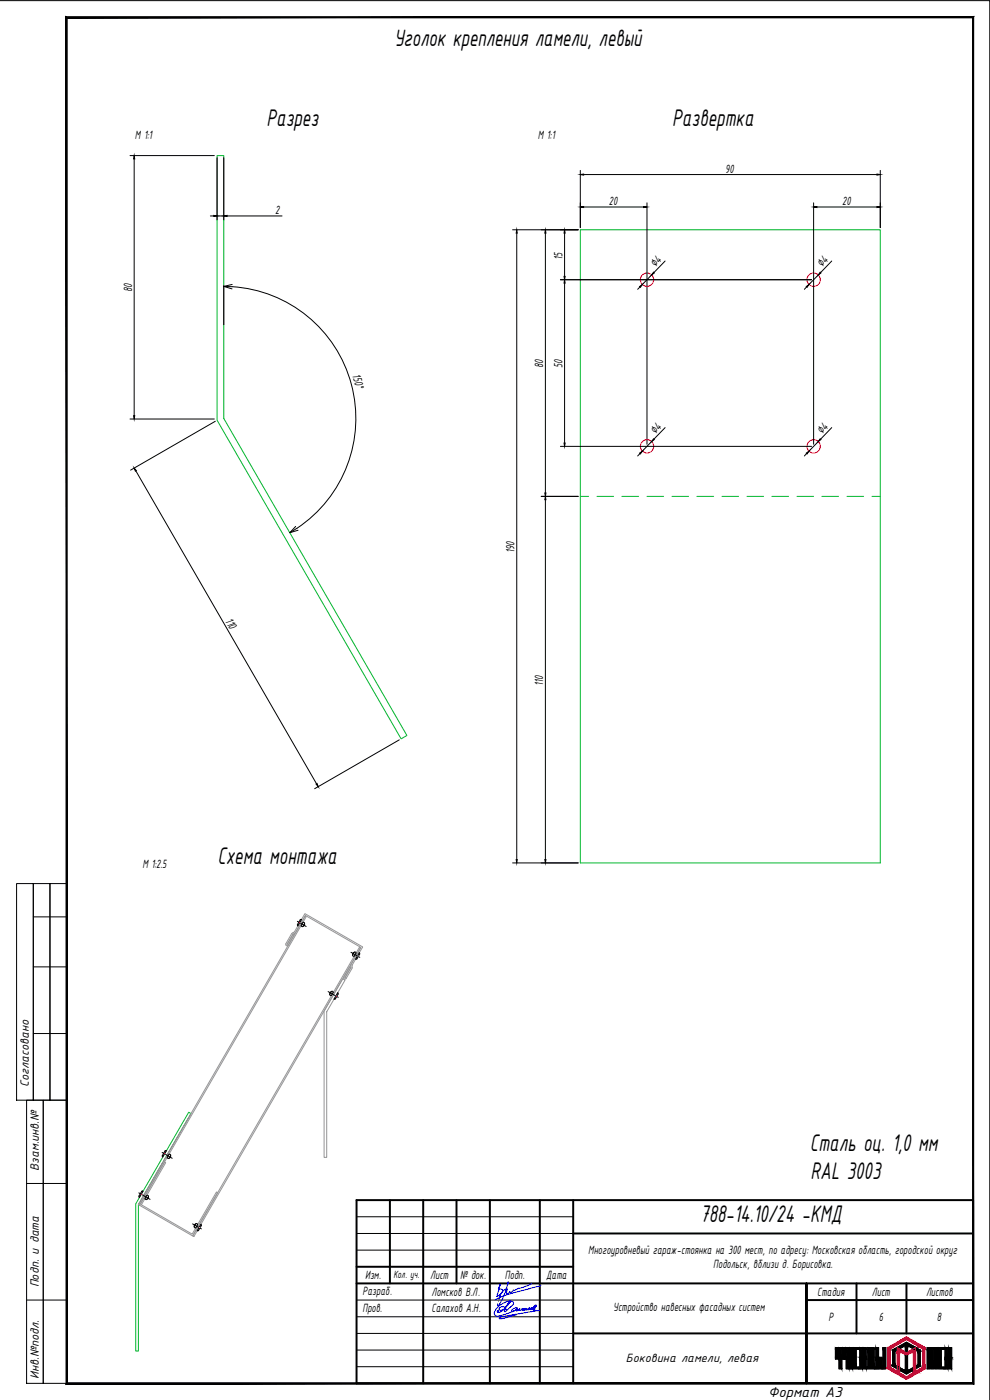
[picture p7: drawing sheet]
<svg xmlns="http://www.w3.org/2000/svg" width="297mm" height="420mm" viewBox="0 0 297 420" stroke-linecap="round" stroke-linejoin="round" font-family="sans-serif">
<!-- layer: 0 -->
<g fill="none" stroke="#00b82e" stroke-width=".3">
<path d="M65.1 46.7h2v78.9l55 95.1-1.7 1-55.3-95.6zM174.1 69h90v190h-90zM174.1 149h2.5M179.1 149h5M186.6 149h5M194.1 149h5M201.6 149h5M209.1 149h5M216.6 149h5M224.1 149h5M231.6 149h5M239.1 149h5"/>
<path d="M246.6 149h5M254.1 149h5M261.6 149h2.5M56.6 333.8l.7 .4-15.8 27.3v44h-.8v-44.2z"/>
</g>
<g fill="none" stroke="#000" stroke-width=".3">
<path d="M0 .2h297v420M39 46.7h25.3M40.3 47.7v77.1M65.1 47.3v18.8M67.1 47.3v18.8M174.1 51.1v17.2M175.1 52.4h88M264.1 51.1v17.2M63.1 64.8h1M65.1 64.8h2M68.1 64.8h16.5M153.8 69h19.7"/>
<path d="M155 70v188M163.6 70v78M169.4 70v13M175.1 62.1h18M194.1 60.9v72.4M199.6 78.3l-3.4 3.5M244.1 60.9v72.4M245.1 62.1h18M249.6 78.3l-3.4 3.5M67.1 85.8v11.7M67.1 86h2.5M69.7 85.4l-2.6 .6 2.5 .7"/>
<path d="M69.7 86a39.6 39.6 0 0 1 35.7 29.3 39.6 39.6 0 0 1-16.3 43.3M168.1 83.9h75.4M169.4 85v48M192 86.1l-.7 .7M195.5 82.5l-2.8 2.9M242 86.1l-.7 .7M245.5 82.5l-2.8 2.9M39 125.8h25.3M64.6 126.4l-25.4 14.7M168.1 134h75.4M192 136.1l-.7 .7M195.5 132.5l-2.8 2.9"/>
<path d="M199.6 128.3l-3.4 3.5M242 136.1l-.7 .7M245.5 132.5l-2.8 2.9M249.6 128.3l-3.4 3.5M40.8 141.3l54.2 93.9M88.7 158l-1.7 1.9 2.4-.8M89.1 158.6l-2.1 1.3M162.4 149h11.1M163.6 150v108M119.8 222l-25.4 14.7M153.8 259h19.7M5 265.2h5v65h-5z"/>
<path d="M10 265.2h5v65h-5zM10 275.2h10M15 265.2h5v65h-5zM10 290.2h10M10 310.2h10M8 330.2h5v85h-5zM13 330.2h7v85h-7zM8 355.2h12M8 390.2h12"/>
</g>
<path d="M105.5 112.9l4.1 3.7-1.2-4.5zM105.5 112.9l4.1 3.7-2.9 .7z" fill="#fff" stroke="#fff" stroke-width=".3"/>
<g fill="#000" stroke="#000" stroke-width=".3">
<path d="M40.3 46.7l.1 1h-.3zM174.1 52.4l1-.2v.4zM263.1 52.2l1 .2-1 .2zM64.1 64.6l1 .2-1 .2zM67.1 64.8l1-.2v.4zM155 69l.2 1h-.3zM163.6 69l.2 1h-.3zM169.4 69l.2 1h-.4zM174.1 62.1l1-.1v.3zM193.1 62l1 .1-1 .2zM244.1 62.1l1-.1v.3zM263.1 62l1 .1-1 .2z"/>
<path d="M169.2 83h.4l-.2 .9zM169.4 83.9l.2 1.1h-.4zM191.9 86l.8-.6-.5 .8zM196.1 81.7l.2 .2-.8 .6zM241.9 86l.8-.6-.6 .8zM246.1 81.7l.2 .2-.8 .6zM40.1 124.8h.3l-.1 1zM169.2 133h.4l-.2 1zM191.9 136l.8-.6-.5 .8zM196.1 131.7l.2 .2-.8 .6zM241.9 136l.8-.6-.6 .8zM246.1 131.7l.2 .2-.8 .6z"/>
<path d="M40.3 140.5l.6 .7-.3 .2zM163.5 148h.3l-.2 1zM163.6 149l.2 1h-.3zM94.8 235.3l.3-.2 .4 1zM154.9 258h.3l-.2 1zM163.5 258h.3l-.2 1z"/>
<path d="M20.2 415l-.4 .4 272-.4zM19.8 415.4l272-.4 .3 .4zM291.8 5.4v409.6l.3 .4zM291.8 5.4l.3-.4v410.4zM20.2 5.4h271.6l.3-.4zM19.8 5h272.3l-271.9 .4zM19.8 5l.4 410v-409.6zM19.8 5l.4 410-.4 .4z"/>
</g>
<g fill="none" stroke="#f00" stroke-width=".3">
<circle cx="194.1" cy="83.9" r="2"/>
<circle cx="244.1" cy="83.9" r="2"/>
<circle cx="194.1" cy="134" r="2"/>
<circle cx="244.1" cy="134" r="2"/>
</g>
<path d="M91.5 274.9l.4 .2-50 86.6-.4-.2zM87.7 280l.6-.3 3.2-5.5 17.3 10-3.2 5.7M87.7 280l-1.9 3.3 .1 .5 .6-.1 1.8-3.1-.4-.2-1.8 3 1.9-3.1M88 280.3l.6-.4 3-5.2 16.7 9.6-3 5.2M102.8 293.8l.7 .4-5.5 9.5v43.6h-.8v-43.9zM103.5 293.5l1.7-3.1-.3-.2-1.8 3.1 .2 .5 .5-.1M103.5 293.5h.1M105.3 290.2l-1.8 3.3M105.3 289.5v.8M105.6 289.9v.7l-1.8 3.1M107.8 284.3l.4 .2-50 86.6-.4-.2zM49.4 348.7l.3 .2-7.3 12.7 15.3 8.8 7.3-12.7 .3 .2-7.5 13-15.9-9.2z" fill="none" stroke="#939598" stroke-width=".3"/>
<g fill="none" stroke="#000" stroke-width=".3">
<path d="M89.2 276.5l2.7 1.5M90.1 276.1l.4-.2-1.1 2M90.1 276.1l-.8 1.3 .1 .5M90.9 278l-.4 .1-.1-.4 .6-.9 .4 .4-.5 .8M91.4 277.2l-.1 .5-.4 .3M98.4 297.6l3.1 1.7M99.4 297.6a.56 .56 0 0 0-.5 .6 .56 .56 0 0 0 .6 .5l.4-.8M100 297.8l-.2-.3h-.4l-.5 .9M101.4 298.4l-.8 1.3-.4 .1M101.5 298.4l-.2-.5-1.1 2M105.3 285.8l2.6 1.5M106.3 285.8l-.4 .3-.1 .5"/>
<path d="M106.3 285.8l.4-.1 .1 .4-.7 .9-.3-.4zM106.7 287.8l.4-.1 .8-1.3-.1-.5-1.1 2M41.7 358l3.3 1.9M42.5 357.6l.4-.2-1.1 1.9-.1-.4zM44 358.8h.4l.1 .3-.6 .9-.4-.3zM44.5 359.1v.5l-.4 .3M48.6 345.9l3.1 1.7M49.9 345.3l-1.1 1.9-.1-.4M49.9 345.3l-.4 .1-.8 1.4M51.2 346.8a.56 .56 0 0 1-.3 .7 .56 .56 0 0 1-.7-.2l.5-.8 .4-.1 .1 .4-.5 .8M57.8 367.3l2.6 1.5M58.8 367.3l-.4 .3-.1 .5"/>
<path d="M58.8 367.3l.3-.1 .2 .4-.7 .9-.3-.4zM60.3 367.5l-1.1 1.9 .4-.2M60.3 367.4l.1 .4-.8 1.5"/>
</g>
<path d="M89.9 276.9h.1M100.8 298.9h.1M107.3 286.9h.1M42.4 358.4h.1M49.4 346.3h.1M59.7 368.4h.1" fill="none" stroke="#f0f" stroke-width=".3"/>
<g fill="none" stroke="#000" stroke-width=".59">
<path d="M107 360.2h185v55h-185zM117 360.2v25M127 360.2v55M137 360.2v25M147 360.2v55M162 360.2v55M172 370.2h120M172 360.2v55M107 380.2h65M107 385.2h185M242 390.2h50M257 385.2v15"/>
<path d="M272 385.2v15M172 400.2h120M242 415.2v-30v30"/>
</g>
<path d="M107 375.2h65M107 370.2h65M107 365.2h65M107 390.2h65M107 395.2h65M107 405.2h65M107 400.2h65M107 410.2h65" fill="none" stroke="#000" stroke-width=".3"/>
<g fill="#000" stroke="#000" stroke-width=".3">
<path d="M255 410.8h.8zM268.5 410.4h.7v.4zM268.5 404.8l.7-.4v.4zM269.2 404.4h1.4l-.7 .4zM269.9 410.4l.7 .4h-.7zM269.2 404.4l.7 .4zM270.2 411.4h3.5l-1.7 1zM271.6 406.5l.4 .2h-.4zM270.2 403.8l1.8-1 1.7 1zM272 406.7l.3-.2v.2zM273.3 404.4h1.4zM274.7 405.2h1.4z"/>
<path d="M250.7 404.9l.8 2.5v-2.5zM250.7 404.9l.8 2.5h-.8z"/>
<path d="M251.7 404.9l.9 2.5v-2.5zM251.7 404.9l.9 2.5h-.9z"/>
<path d="M251.7 407.9l.9 2.9v-2.9zM251.7 407.9l.9 2.9h-.9z"/>
<path d="M250.7 404.4l3 .5v-.5zM250.7 404.4l3 .5h-3z"/>
<path d="M252.8 404.9l.9 2.5v-2.5zM252.8 404.9l.9 2.5h-.9z"/>
<path d="M250.7 407.4l3 .5v-.5zM250.7 407.4l3 .5h-3z"/>
<path d="M253.9 404.9l.8 2.5v-2.5zM253.9 404.9l.8 2.5h-.8z"/>
<path d="M253.9 407.9l.8 2.9v-2.9zM253.9 407.9l.8 2.9h-.8z"/>
<path d="M253.9 404.4l1.9 .5v-.5zM253.9 404.4l1.9 .5h-1.9z"/>
<path d="M255 404.9l.8 2.5v-2.5zM255 404.9l.8 2.5h-.8z"/>
<path d="M253.9 407.4l1.9 .5v-.5zM253.9 407.4l1.9 .5h-1.9z"/>
<path d="M255 407.9l.8 2.9v-2.9zM255 407.9l.8 2.9h-.8z"/>
<path d="M256.1 404.9l.8 5.4v-5.4zM256.1 404.9l.8 5.4h-.8z"/>
<path d="M256.1 404.4l1.6 .5v-.5zM256.1 404.4l1.6 .5h-1.6z"/>
<path d="M256.1 410.3l1.6 .5v-.5zM256.1 410.3l1.6 .5h-1.6z"/>
<path d="M258 404.9l.8 2.5v-2.5zM258 404.9l.8 2.5h-.8z"/>
<path d="M258 407.9l.8 2.9v-2.9zM258 407.9l.8 2.9h-.8z"/>
<path d="M258 404.4l1.9 .5v-.5zM258 404.4l1.9 .5h-1.9z"/>
<path d="M259.1 404.9l.8 2.5v-2.5zM259.1 404.9l.8 2.5h-.8z"/>
<path d="M258 407.4l1.9 .5v-.5zM258 407.4l1.9 .5h-1.9z"/>
<path d="M259.1 407.9l.8 2.9v-2.9zM259.1 407.9l.8 2.9h-.8z"/>
<path d="M260.4 404.9l.8 5.4v-5.4zM260.4 404.9l.8 5.4h-.8z"/>
<path d="M260.4 404.4l1.9 .5v-.5zM260.4 404.4l1.9 .5h-1.9z"/>
<path d="M261.5 404.9l.8 5.4v-5.4zM261.5 404.9l.8 5.4h-.8z"/>
<path d="M260.1 410.3l2.4 .5v-.5zM260.1 410.3l2.4 .5h-2.4z"/>
<path d="M262.8 404.4l.8 3v-3zM262.8 404.4l.8 3h-.8z"/>
<path d="M262.8 407.9l.8 2.4v-2.4zM262.8 407.9l.8 2.4h-.8z"/>
<path d="M262.8 407.4l1.9 .5v-.5zM262.8 407.4l1.9 .5h-1.9z"/>
<path d="M263.9 407.9l.8 2.4v-2.4zM263.9 407.9l.8 2.4h-.8z"/>
<path d="M262.8 410.3l1.9 .5v-.5zM262.8 410.3l1.9 .5h-1.9z"/>
<path d="M264.9 404.4l.9 6.4v-6.4zM264.9 404.4l.9 6.4h-.9z"/>
<path d="M267.8 405.6l.7 4v-4zM267.8 405.6l.7 4h-.7z"/>
<path d="M267.8 409.6l1.4 .4-.7-.4zM267.8 409.6l1.4 .4h-1.4z"/>
<path d="M268.5 404.8l.7 .4v-.4zM267.8 405.2l.7-.4 .7 .4z"/>
<path d="M267.8 405.2l.7 .4 .7-.4zM267.8 405.2l.7 .4h-.7z"/>
<path d="M267.8 410l1.4 .4v-.4zM267.8 410l1.4 .4h-.7z"/>
<path d="M269.9 411.2h1.4zM269.9 411.2h1.4z"/>
<path d="M269.2 404.4h1.4zM269.2 404.4h1.4z"/>
<path d="M269.9 410.8l1.4 .4-.7-.4zM269.9 410.8l1.4 .4h-1.4z"/>
<path d="M269.9 411.2l1.7 .2-.3-.2zM269.9 411.2l1.7 .2h-1.4z"/>
<path d="M270.2 403.8l.4 .6 1-.6zM269.2 404.4l1-.6 .4 .6z"/>
<path d="M271.6 405.8h.7zM271.6 405.8h.7z"/>
<path d="M271.6 403.8l.7 .6v-.6zM271.6 403.8l.7 .6h-.7z"/>
<path d="M271.6 404.4l.7 1.4v-1.4zM271.6 404.4l.7 1.4h-.7zM271.6 405.8l.4 .2 .3-.2z"/>
<path d="M271.6 406.7l.7 4.5v-4.5zM271.6 406.7l.7 4.5h-.7z"/>
<path d="M271.6 411.2l.7 .2v-.2zM271.6 411.2l.7 .2h-.7z"/>
<path d="M273.3 404.4h1.4zM273.3 404.4h1.4l-.7 .4z"/>
<path d="M272.3 403.8l2.4 .6-1-.6zM272.3 403.8l2.4 .6h-1.4z"/>
<path d="M274 410.4v.8zM272.7 411.2l1.3-.8v.8z"/>
<path d="M272.7 411.2l1 .2 .3-.2zM272.3 411.4l.4-.2 1 .2z"/>
<path d="M274.7 404.4l1.4 .8h-1.4zM274.7 405.2h1.4z"/>
<path d="M274.7 410h1.4zM274.7 410h1.4z"/>
<path d="M274.7 405.2l1.4 .4v-.4zM274.7 405.2l1.4 .4h-.7z"/>
<path d="M275.4 405.6l.7 4v-4zM275.4 405.6l.7 4h-.7z"/>
<path d="M275.4 409.6l.7 .4v-.4zM274.7 410l.7-.4 .7 .4zM274.7 410v.8l1.4-.8z"/>
<path d="M278.2 404.9l.9 5.9v-5.9zM278.2 404.9l.9 5.9h-.9z"/>
<path d="M279.3 404.9l.9 5.9v-5.9zM279.3 404.9l.9 5.9h-.9z"/>
<path d="M278.2 404.4l3.1 .5v-.5zM278.2 404.4l3.1 .5h-3.1z"/>
<path d="M280.4 404.9l.9 5.9v-5.9zM280.4 404.9l.9 5.9h-.9z"/>
<path d="M281.6 404.9l.8 5.4v-5.4zM281.6 404.9l.8 5.4h-.8z"/>
<path d="M281.6 404.4l1.7 .5v-.5zM281.6 404.4l1.7 .5h-1.7z"/>
<path d="M281.6 410.3l1.7 .5v-.5zM281.6 410.3l1.7 .5h-1.7z"/>
<path d="M283.5 404.4l.9 3v-3zM283.5 404.4l.9 3h-.9z"/>
<path d="M283.5 407.9l.9 2.9v-2.9zM283.5 407.9l.9 2.9h-.9z"/>
<path d="M283.5 407.6l2 .1zM283.5 407.6l2 .1z"/>
<path d="M284.7 404.4l.8 3v-3zM284.7 404.4l.8 3h-.8z"/>
<path d="M283.5 407.4l2 .1zM283.5 407.4l2 .1z"/>
<path d="M283.5 407.5h2zM283.5 407.5l1.8 .1z"/>
<path d="M283.5 407.7l2 .2zM283.5 407.7l2 .2z"/>
<path d="M284.7 407.9l.8 2.9v-2.9zM284.7 407.9l.8 2.9h-.8z"/>
</g>
<g fill="#dd0037" stroke="#dd0037" stroke-width=".3">
<path d="M270.6 402l1.4-.8 1.3 .8z"/>
<path d="M270.7 406h2.6l-1.3 .7z"/>
<path d="M270.6 413.2h2.7l-1.3 .8z"/>
<path d="M272 402l5.5 2.4-4.2-2.4zM272 402l5.5 2.4h-1.4z"/>
<path d="M267.8 404.4l4.2-2.4h-1.4zM266.4 404.4l4.2-2.4-2.8 2.4z"/>
<path d="M276.1 404.4h1.4zM276.1 404.4h1.4z"/>
<path d="M266.4 404.4h1.4zM266.4 404.4h1.4z"/>
<path d="M276.1 404.4l1.4 .4v-.4zM276.1 404.4l1.4 .4h-.7z"/>
<path d="M266.4 404.4l.7 .4 .7-.4zM266.4 404.4l.7 .4h-.7z"/>
<path d="M274.7 404.4v1.2zM272.7 405.6l2-1.2v1.2z"/>
<path d="M269.2 404.4l2.1 1.2zM269.2 404.4l2.1 1.2h-2.1z"/>
<path d="M272.7 405.6l.6 .4 .7-.4zM272 406l.7-.4 .6 .4z"/>
<path d="M269.9 405.6l2.1 .4-.7-.4zM269.9 405.6l2.1 .4h-1.3z"/>
<path d="M269.2 405.6l.7 .4v-.4zM269.2 405.6l.7 .4h-.7z"/>
<path d="M276.8 404.8l.7 5.6v-5.6zM276.8 404.8l.7 5.6h-.7z"/>
<path d="M266.4 404.8l.7 5.6v-5.6zM266.4 404.8l.7 5.6h-.7z"/>
<path d="M276.8 410.4l.7 .4v-.4zM276.1 410.8l.7-.4 .7 .4z"/>
<path d="M269.2 406l.7 4.8v-4.8zM269.2 406l.7 4.8h-.7z"/>
<path d="M266.4 410.4l1.4 .4-.7-.4zM266.4 410.4l1.4 .4h-1.4z"/>
<path d="M276.1 410.8v.8l1.4-.8zM274.7 411.6l1.4-.8v.8z"/>
<path d="M274 405.6l.7 6v-6zM274 405.6l.7 6h-.7z"/>
<path d="M269.2 410.8l.7 .8v-.8zM269.2 410.8l.7 .8h-.7z"/>
<path d="M266.4 410.8l2.8 .8-1.4-.8zM266.4 410.8l2.8 .8h-1.4z"/>
<path d="M267.8 411.6l2.1 .4v-.4zM267.8 411.6l2.1 .4h-1.4z"/>
<path d="M274 411.6l1.4 .4 .7-.4zM274 411.6l1.4 .4h-1.4z"/>
<path d="M274 412l-.7 1.2 2.1-1.2zM272 413.2l2-1.2-.7 1.2z"/>
<path d="M268.5 412l3.5 1.2-2.1-1.2zM268.5 412l3.5 1.2h-1.4z"/>
</g>
<g fill="none" stroke="#000" stroke-width=".3">
<path d="M250.7 404.4h3v3.5h-1.1v2.9h-.9v-2.9h-1zM251.5 404.9h.2v2.5h-.2zM252.6 404.9h.2v2.5h-.2zM253.9 404.4h1.9v6.4h-.8v-2.9h-.3v2.9h-.8zM254.7 404.9h.3v2.5h-.3zM256.1 404.4h1.6v.5h-.8v5.4h.8v.5h-1.6zM258 404.4h1.9v6.4h-.8v-2.9h-.3v2.9h-.8zM258.8 404.9h.3v2.5h-.3zM260.4 404.4h1.9v5.9h.2v.5h-2.4v-.5h.3zM261.2 404.9h.3v5.4h-.3zM262.8 404.4h.8v3h1.1v3.4h-1.9zM263.6 407.9h.3v2.4h-.3z"/>
<path d="M264.9 404.4h.9v6.4h-.9zM269.2 410.8l-1.4-.8v-4.8l4.2-2.4 4.1 2.4v4.8l-1.4 .8M269.2 405.2l-.7 .4v4l.7 .4M269.9 411.2l2.1 1.2 2-1.2M269.9 404.8l1.7-1v2M271.6 406.5v4.9l-1.7-1M272.3 406.5v4.9l1.7-1M274 404.8l-1.7-1v2M274.7 405.2l.7 .4v4l-.7 .4M278.2 404.4h3.1v6.4h-.9v-5.9h-.2v5.9h-.9v-5.9h-.2v5.9h-.9zM281.6 404.4h1.7v.5h-.9v5.4h.9v.5h-1.7zM283.5 404.4h.9v3h.3v-3h.8v3.1l-.2 .1 .2 .1v3.1h-.8v-2.9h-.3v2.9h-.9z"/>
</g>
<path d="M266.4 404.4l5.6-3.2 5.5 3.2v6.4l-5.5 3.2-5.6-3.2zM267.1 404.8l4.9-2.8 4.8 2.8v5.6l-2.1 1.2v-7.2l-2.7 1.6-2.8-1.6v7.2l-2.1-1.2zM269.9 405.6l2.1 1.1 2-1.1v6.4l-2 1.2-2.1-1.2z" fill="none" stroke="#dd0037" stroke-width=".3"/>
<path d="M149.5 393.7v-.5l-.3 .3 .2 .3 .8-.1 .6-.4 2.4-2.8v.2l-1.7 2-.2 .9h.4l2.3-2.1 .1-.5-.2-.3-1.2-.3-1.8 .8-1.7 1.3-.9 1.3 .2 1 1.1 .2 2.8-.8 2.4-1.1 .4-.4v-.2h-.4l-1 .4-.3 .6h.7l1-.9-.4 .7 .1 .1 1-.7-.1 .6 .9-.6-.1 .5 .5-.4-.1 .4 .5-.1 .3-.3-.3-.1-.4 .1-.1 .4 .9-.5v.5l.8-.7 .1 .1-.4 .5 .5-.5 .1 .1-.1-.1-.2 .3 .6-.2-.1 .3 .1 .1 .5-.5-.3-.1-.2 .4 1.5-.7 .2-.3-.2-.3-.5 .4-.4 1 .6-.1-.1-.3-.4 .2 .1 .4 1.7 .1-11.1 1.8-1 .6 1.5-.1 3.7-.9M152 392.9l-1.9 .3-.3-.2v-.4l.6-.4h.8l.5 .4-.3 .7" fill="none" stroke="#00f" stroke-width=".3"/>
<g fill="none" stroke="#00f" stroke-width=".3">
<path d="M149.2 388.7l.8-3.2-.1 .2 .2 .1-.6 .8 .4 .2a.73 .73 0 0 1 1 .4 .73 .73 0 0 1-.5 .9l-.8 .7-.7 .3M149.6 390.4v.1M149.8 389.9l-.1 .1M150 389l-.2 .7M150.1 388.8v.1M152.3 385.2l-1.1 3.6a6.7 6.7 0 0 1-1.8 3.1l-.1-.6M152.4 385l.2-.3-.1 .4M152.5 385.2v.1M153.8 388.1l-2.4 .7-2.9 1.3M154.6 387.9l-.7 .1M155.2 387.7l-.6 .2M157.5 387.1l-2.2 .6"/>
<path d="M158 387l-.4 .1M158.4 386.9h-.3M159.5 385.3l-4.9 1.8h-.6l-.9 .8-.1-.3a.56 .56 0 0 1-.4 .6 .56 .56 0 0 1-.6-.2l.1-1.3-1.1 .7-.8 1.3M162.1 385.6l.2 .2-.3 .2-3.5 .8"/>
</g>
<g font-size="7.8">
<text x="79.9" y="37.7">Разрез</text>
<text x="201.7" y="37.7">Развертка</text>
<text x="65.2" y="259.2">Схема монтажа</text>
<text x="243" y="345.4">Сталь оц. 1,0 мм</text>
<text x="243.2" y="353.8">RAL 3003</text>
<text x="210.1" y="366.8">788-14.10/24 -КМД</text>
</g>
<text font-size="7.7" x="118.2" y="13.8">Уголок крепления ламели, левый</text>
<text font-size="4.7" x="230.5" y="419.2">Формат А3</text>
<g font-size="3.9">
<text x="40.5" y="41.8">М 1:1</text>
<text x="161.4" y="41.8">М 1:1</text>
<text x="217.6" y="51.8">90</text>
<text x="82.5" y="64.2">2</text>
<text x="182.7" y="61.5">20</text>
<text x="252.7" y="61.5">20</text>
<text x="168.8" y="77.9" transform="rotate(-90 168.8 77.9)">15</text>
<text x="196.6" y="80.5" transform="rotate(-46 196.6 80.5)">∅4</text>
<text x="246.6" y="80.5" transform="rotate(-46 246.6 80.5)">∅4</text>
<text x="39.6" y="87.7" transform="rotate(-90 39.6 87.7)">80</text>
<text x="105.7" y="112.6" transform="rotate(75 105.7 112.6)">150°</text>
<text x="163" y="110.4" transform="rotate(-90 163 110.4)">80</text>
<text x="168.8" y="110.4" transform="rotate(-90 168.8 110.4)">50</text>
<text x="196.6" y="130.5" transform="rotate(-46 196.6 130.5)">∅4</text>
<text x="246.6" y="130.5" transform="rotate(-46 246.6 130.5)">∅4</text>
<text x="154.4" y="166" transform="rotate(-90 154.4 166)">190</text>
<text x="67.5" y="186.4" transform="rotate(60 67.5 186.4)">110</text>
<text x="163" y="205.8" transform="rotate(-90 163 205.8)">110</text>
<text x="42.7" y="260.5">М 1:2.5</text>
<text x="8.7" y="326.4" transform="rotate(-90 8.7 326.4)">Согласовано</text>
<text x="11.7" y="351.4" transform="rotate(-90 11.7 351.4)">Взам.инв.№</text>
<text x="176.5" y="376.5">Многоуровневый гараж-стоянка на 300 мест, по адресу: Московская область, городской округ</text>
<text x="109.6" y="383.9">Изм.</text>
<text x="129.1" y="383.9">Лист</text>
<text x="138.1" y="383.9">№ док.</text>
<text x="151.5" y="383.9">Подп.</text>
<text x="163.9" y="383.7">Дата</text>
<text x="214" y="380.6">Подольск, вблизи д. Борисовка.</text>
<text x="11.7" y="386.4" transform="rotate(-90 11.7 386.4)">Подп. и дата</text>
<text x="108.8" y="388.8">Разраб.</text>
<text x="129.5" y="388.8">Ломсков В.Л.</text>
<text x="245.2" y="388.9">Стадия</text>
<text x="261.6" y="388.9">Лист</text>
<text x="277.9" y="388.9">Листов</text>
<text x="108.8" y="393.8">Пров.</text>
<text x="129.5" y="393.8">Салахов А.Н.</text>
<text x="184" y="393.4">Устройство навесных фасадных систем</text>
<text x="248.6" y="396.4">Р</text>
<text x="263.7" y="396.4">6</text>
<text x="281.1" y="396.4">8</text>
<text x="11.7" y="413.9" transform="rotate(-90 11.7 413.9)">Инв.№подл.</text>
<text x="187.8" y="408.9">Боковина ламели, левая</text>
</g>
<text font-size="3.4" x="118" y="383.4">Кол. уч.</text>
</svg>
